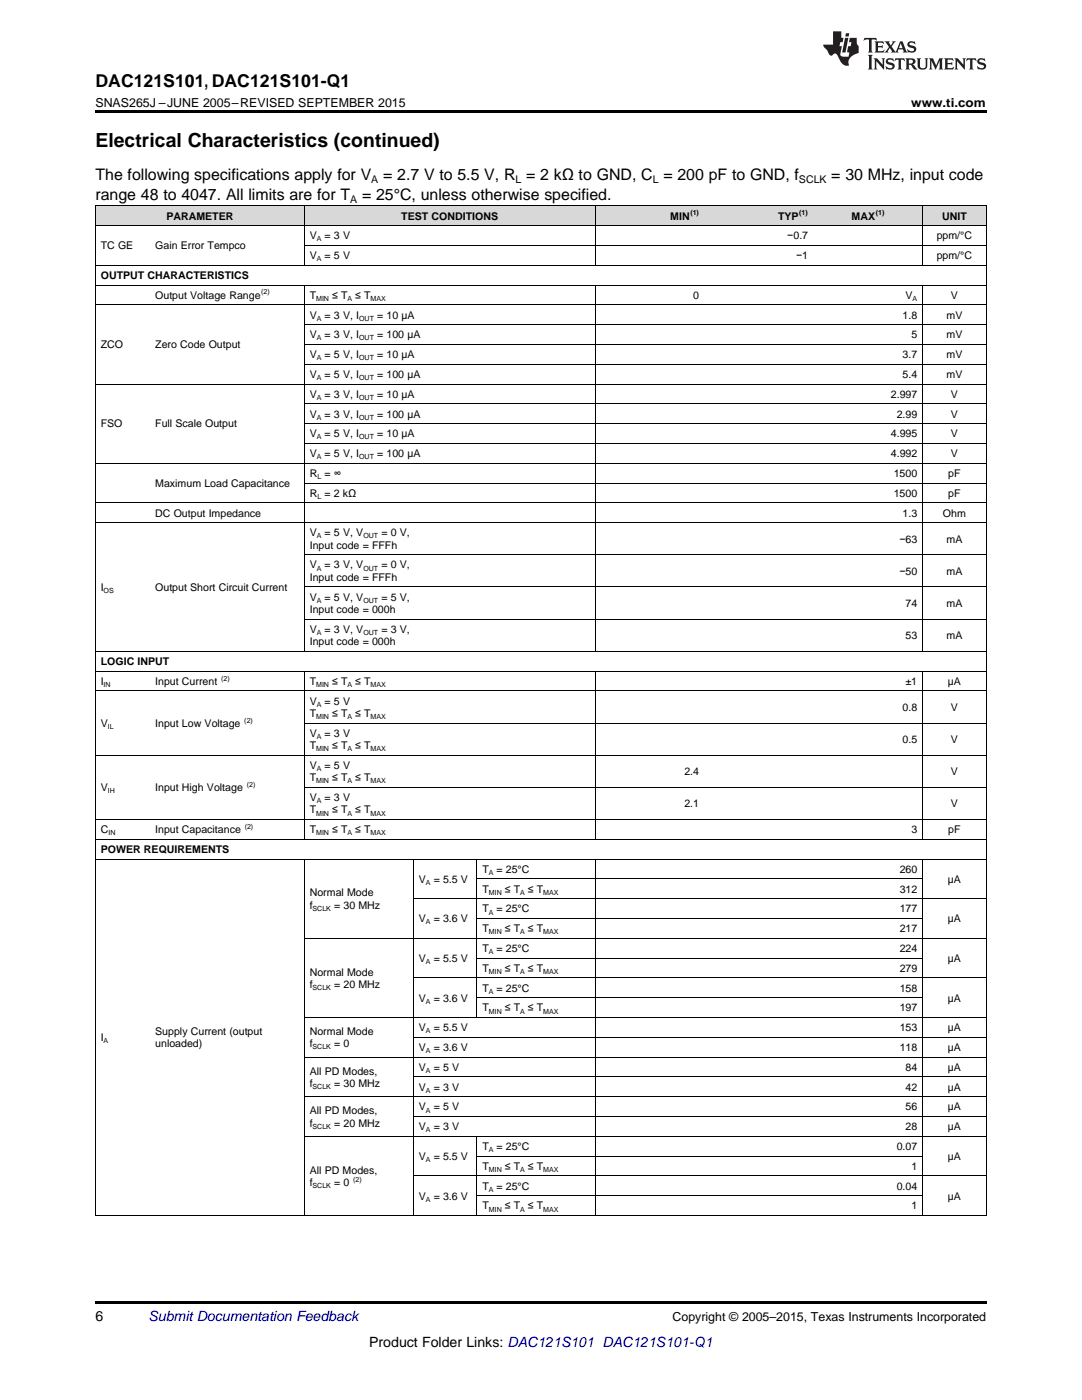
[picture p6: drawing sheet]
<svg xmlns="http://www.w3.org/2000/svg" width="216mm" height="279mm" viewBox="0 0 216 279" stroke-linecap="round" stroke-linejoin="round" font-family="sans-serif">
<g fill="#d8d8d8">
<path d="M19 41.1h10.9v4h-10.9z"/>
<path d="M29.9 41.1h30.8v4h-30.8z"/>
<path d="M60.7 41.1h21.8v4h-21.8z"/>
<path d="M82.5 41.1h12.7v4h-12.7z"/>
<path d="M95.2 41.1h23.6v4h-23.6z"/>
<path d="M118.8 41.1h21.8v4h-21.8z"/>
<path d="M140.6 41.1h21.7v4h-21.7z"/>
<path d="M162.3 41.1h21.8v4h-21.8z"/>
<path d="M184.1 41.1h12.7v4h-12.7z"/>
</g>
<path d="M19 22h177.8v.5h-177.8zM19 259.7h177.8v.5h-177.8z" fill="#000"/>
<g fill="none" stroke="#000" stroke-width=".2">
<path d="M19 56.9h177.8M19 52.9h177.8M19 45h177.8M19 41.1h177.8M19.1 41.1v201.5M60.7 41.1v11.9M60.7 56.9v73.1M60.7 49h136.1M118.8 41.1v11.9M118.8 56.9v73.1M184.1 41.1v11.9M184.1 56.9v73.1"/>
<path d="M196.8 41.1v201.5M19 76.6h177.8M19 60.8h177.8M60.7 72.7h136.1M60.7 68.7h136.1M60.7 64.8h136.1M19 92.4h177.8M60.7 96.4h136.1M60.7 88.5h136.1M60.7 84.5h136.1M60.7 80.6h136.1M19 104.3h177.8"/>
<path d="M19 100.3h177.8M60.7 117.1h136.1M60.7 110.7h136.1M19 137.9h177.8M19 133.9h177.8M19 130h177.8M60.7 134v33.6M60.7 123.6h136.1M118.8 134v33.6M184.1 134v33.6M19 150.7h177.8M60.7 157.1h136.1"/>
<path d="M60.7 144.3h136.1M19 171.5h177.8M19 167.5h177.8M19 163.6h177.8M60.7 171.5v71.1M82.5 171.5v71.1M82.5 179.4h114.3M95.2 171.5v31.6M95.2 175.4h88.9M118.8 171.5v71.1M184.1 171.5v71.1M60.7 187.3h136.1"/>
<path d="M82.5 195.2h114.3M95.2 199.1h88.9M95.2 191.2h88.9M95.2 183.3h88.9M60.7 218.9h136.1M60.7 211h136.1M60.7 203.1h136.1M82.5 214.9h114.3M82.5 207h114.3M60.7 226.8h136.1M82.5 234.7h114.3M82.5 222.8h114.3"/>
<path d="M95.2 226.8v15.8M95.2 238.6h88.9M95.2 230.7h88.9M19 242.6h177.8"/>
</g>
<g fill="#231f20">
<path d="M172.5 7.6l-.1 .5 .4-.2h.6v.1v2.1l-.2 .4h.9l-.2-.4v-2.1l.1-.1h.5l.5 .2-.2-.5zM174.5 8.3l.2 .3v1.5l-.2 .4h1.8l.2-.6a1.04 1.04 0 0 1-1.3 .2v-.7h.6l.3 .2v-.6l-.3 .2h-.6v-.6l.8-.1 .4 .3-.2-.5zM176.5 8.3l.9 1.1-.9 1.1h.8l-.2-.2 .4-.7 .5 .7-.2 .2h1.5l-.2-.2 .2-.4h.9l.1 .4-.2 .2h1l-.3-.3-.7-1.9h-.5l-.9 2-.8-1 .9-1h-.8l.1 .3-.4 .5-.3-.6 .1-.2zM179.7 8.6l.4 1h-.7zM181.3 8.4a.63 .63 0 0 0-.2 .7 .63 .63 0 0 0 .6 .4l.6 .2 .1 .2a.75 .75 0 0 1-.7 .4 .75 .75 0 0 1-.6-.5l.1 .7 .1-.1a1.11 1.11 0 0 0 1.5-.6 1.13 1.13 0 0 0-1.2-.8l-.1-.4a1.04 1.04 0 0 1 1.2 .2l-.2-.5-.2 .1-.4-.2zM173.2 10.9l.2 .4v2.2l-.2 .4h1l-.3-.4v-2.2l.3-.4zM174.3 11.6l.3 .4v1.5l-.3 .4h.8l-.2-.4v-1.3l1.5 1.7v-1.9l.2-.4h-.7l.2 .4v.9l-1.1-1.3zM177 11.8a.62 .62 0 0 0-.2 .7 .62 .62 0 0 0 .6 .4l.6 .1 .1 .3a.76 .76 0 0 1-.7 .3 .76 .76 0 0 1-.7-.4l.2 .7 .1-.1a1.11 1.11 0 0 0 1.5-.6 1.13 1.13 0 0 0-1.2-.8l-.1-.4a1.04 1.04 0 0 1 1.2 .2l-.2-.6-.2 .1-.5-.1zM178.7 11.6l-.2 .6a.61 .61 0 0 1 .8-.3v1.6l-.2 .4h.9l-.2-.4v-1.6a.63 .63 0 0 1 .7 .3l-.1-.6zM180.6 11.6l.3 .4v1.5l-.3 .4h1l-.2-.2-.1-.8 .6 .2a.76 .76 0 0 0 1.2 .7l-1-1a.58 .58 0 0 0 .6-.5 .58 .58 0 0 0-.5-.6zM181.4 11.9h.1a.45 .45 0 0 1 .5 .1 .45 .45 0 0 1 .1 .5l-.8 .2zM182.9 11.6l.2 .2a2.17 2.17 0 0 0 .3 1.9 .99 .99 0 0 0 1.6-.6v-1.1l.2-.4h-.7l.2 .2a1.92 1.92 0 0 1-.2 1.8 .6 .6 0 0 1-.9-.5v-1.1l.2-.4zM185.4 11.6l.2 .4v1.5l-.2 .4h.7l-.2-.4v-1.4l.8 1.8 .8-1.8v1.4l-.2 .4h.9l-.2-.4v-1.5l.2-.4h-.8l-.6 1.5-.6-1.5zM188.4 11.6l.2 .4v1.5l-.2 .4h1.8l.1-.6a1.04 1.04 0 0 1-1.2 .1v-.6h.5l.4 .2v-.6l-.4 .2h-.5v-.7h.8l.3 .3-.1-.6zM190.5 11.6l.2 .4v1.5l-.2 .4h.7l-.2-.4v-1.3l1.5 1.7v-1.9l.2-.4h-.7l.2 .4v.9l-1.1-1.3zM192.9 11.6l-.1 .6a.61 .61 0 0 1 .7-.3l.1 1.6-.3 .4h1l-.3-.4 .1-1.6a.63 .63 0 0 1 .7 .3l-.1-.6zM195.2 11.8a.62 .62 0 0 0-.2 .7 .62 .62 0 0 0 .6 .4l.6 .1 .1 .3a.76 .76 0 0 1-.7 .3 .76 .76 0 0 1-.6-.4l.1 .7 .1-.1a1.11 1.11 0 0 0 1.6-.6 1.13 1.13 0 0 0-1.3-.8l-.1-.4a1.04 1.04 0 0 1 1.2 .2l-.1-.6-.2 .1-.5-.1z"/>
<path d="M166.2 6.3v2.6h-1.9v.4l.8 .9a.91 .91 0 0 0 1 .8 .56 .56 0 0 1 .5-.3 .56 .56 0 0 1 .5 .3l.4 .8a1.53 1.53 0 0 0 1.9 1.2 1.54 1.54 0 0 1 1-2.1l.9-.3v-1.4a1.52 1.52 0 0 1-.4-1.6h-1.3l-.2 .8h.5l-.2 .8h-.5l-.1 1v.2l.4 .1-.2 .8a1.93 1.93 0 0 1-1.6-.3l.3-1.8h-.5l.2-.8h.4l.2-.8h-.4v-1.3zM168.6 7.6l-.6 2.9h.7l.6-2.9zM168.8 6.6l-.1 .7h.6l.2-.7z"/>
</g>
<text font-size="3.9" x="19" y="29.3">Electrical Characteristics (continued)</text>
<text font-size="3.5" x="19" y="17.3">DAC121S101, DAC121S101-Q1</text>
<g font-size="3.2">
<text x="19" y="36">The following specifications apply for V</text>
<text x="76.4" y="36">= 2.7 V to 5.5 V, R = 2 kΩ to GND, C = 200 pF to GND, f</text>
<text x="165.9" y="36">= 30 MHz, input code</text>
<text x="19" y="39.9">range 48 to 4047. All limits are for T</text>
<text x="72.2" y="39.9">= 25°C, unless otherwise specified.</text>
</g>
<g font-size="2.8">
<text x="19" y="263.6">6</text>
<text x="73.7" y="268.9">Product Folder Links: DAC121S101 DAC121S101-Q1</text>
</g>
<text font-size="2.8" fill="#0000c8" x="29.6" y="263.6">Submit Documentation Feedback</text>
<g font-size="2.5">
<text x="19" y="21.4">SNAS265J –JUNE 2005–REVISED SEPTEMBER 2015</text>
<text x="181.8" y="21.4">www.ti.com</text>
<text x="134.2" y="263.6">Copyright © 2005–2015, Texas Instruments Incorporated</text>
</g>
<g font-size="2.1">
<text x="69.9" y="40.5">A</text>
<text x="74.1" y="36.6">A</text>
<text x="102.9" y="36.6">L</text>
<text x="130.2" y="36.6">L</text>
<text x="159.4" y="36.6">SCLK</text>
<text x="33.2" y="43.8">PARAMETER</text>
<text x="61.8" y="47.8">V</text>
<text x="64.8" y="47.8">= 3 V</text>
<text x="80.1" y="43.8">TEST CONDITIONS</text>
<text x="133.7" y="43.8">MIN</text>
<text x="155.3" y="43.8">TYP</text>
<text x="157.1" y="47.8">−0.7</text>
<text x="169.9" y="43.8">MAX</text>
<text x="186.9" y="47.8">ppm/°C</text>
<text x="188" y="43.8">UNIT</text>
<text x="20.1" y="49.7">TC GE</text>
<text x="31" y="49.7">Gain Error Tempco</text>
<text x="61.8" y="51.7">V</text>
<text x="64.8" y="51.7">= 5 V</text>
<text x="158.9" y="51.7">−1</text>
<text x="186.9" y="51.7">ppm/°C</text>
<text x="20.1" y="55.7">OUTPUT CHARACTERISTICS</text>
<text x="31" y="59.6">Output Voltage Range</text>
<text x="61.8" y="59.6">T</text>
<text x="66.3" y="59.6">≤ T</text>
<text x="70.9" y="59.6">≤ T</text>
<text x="138.3" y="59.6">0</text>
<text x="180.7" y="59.6">V</text>
<text x="189.7" y="59.6">V</text>
<text x="61.8" y="63.6">V</text>
<text x="64.8" y="63.6">= 3 V, I</text>
<text x="75.3" y="63.6">= 10 µA</text>
<text x="180.1" y="63.6">1.8</text>
<text x="188.9" y="63.6">mV</text>
<text x="20.1" y="69.5">ZCO</text>
<text x="31" y="69.5">Zero Code Output</text>
<text x="61.8" y="67.5">V</text>
<text x="61.8" y="71.5">V</text>
<text x="64.8" y="67.5">= 3 V, I</text>
<text x="64.8" y="71.5">= 5 V, I</text>
<text x="75.3" y="67.5">= 100 µA</text>
<text x="75.3" y="71.5">= 10 µA</text>
<text x="180.1" y="71.5">3.7</text>
<text x="181.9" y="67.5">5</text>
<text x="188.9" y="67.5">mV</text>
<text x="188.9" y="71.5">mV</text>
<text x="61.8" y="75.4">V</text>
<text x="64.8" y="75.4">= 5 V, I</text>
<text x="75.3" y="75.4">= 100 µA</text>
<text x="180.1" y="75.4">5.4</text>
<text x="188.9" y="75.4">mV</text>
<text x="61.8" y="79.4">V</text>
<text x="61.8" y="83.3">V</text>
<text x="64.8" y="79.4">= 3 V, I</text>
<text x="64.8" y="83.3">= 3 V, I</text>
<text x="75.3" y="79.4">= 10 µA</text>
<text x="75.3" y="83.3">= 100 µA</text>
<text x="177.8" y="79.4">2.997</text>
<text x="178.9" y="83.3">2.99</text>
<text x="189.7" y="79.4">V</text>
<text x="189.7" y="83.3">V</text>
<text x="20.1" y="85.3">FSO</text>
<text x="31" y="85.3">Full Scale Output</text>
<text x="61.8" y="87.3">V</text>
<text x="64.8" y="87.3">= 5 V, I</text>
<text x="75.3" y="87.3">= 10 µA</text>
<text x="177.8" y="87.3">4.995</text>
<text x="189.7" y="87.3">V</text>
<text x="61.8" y="91.2">V</text>
<text x="61.8" y="95.2">R = ∞</text>
<text x="64.8" y="91.2">= 5 V, I</text>
<text x="75.3" y="91.2">= 100 µA</text>
<text x="177.8" y="91.2">4.992</text>
<text x="178.3" y="95.2">1500</text>
<text x="189.2" y="95.2">pF</text>
<text x="189.7" y="91.2">V</text>
<text x="31" y="97.2">Maximum Load Capacitance</text>
<text x="61.8" y="99.1">R = 2 kΩ</text>
<text x="178.3" y="99.1">1500</text>
<text x="189.2" y="99.1">pF</text>
<text x="31" y="103.1">DC Output Impedance</text>
<text x="61.8" y="107">V</text>
<text x="64.8" y="107">= 5 V, V</text>
<text x="76.1" y="107">= 0 V,</text>
<text x="180.1" y="103.1">1.3</text>
<text x="188.1" y="103.1">Ohm</text>
<text x="61.8" y="109.5">Input code = FFFh</text>
<text x="61.8" y="113.5">V</text>
<text x="64.8" y="113.5">= 3 V, V</text>
<text x="76.1" y="113.5">= 0 V,</text>
<text x="179.5" y="108.3">−63</text>
<text x="188.9" y="108.3">mA</text>
<text x="20.1" y="117.9">I</text>
<text x="31" y="117.9">Output Short Circuit Current</text>
<text x="61.8" y="115.9">Input code = FFFh</text>
<text x="61.8" y="119.9">V</text>
<text x="64.8" y="119.9">= 5 V, V</text>
<text x="76.1" y="119.9">= 5 V,</text>
<text x="179.5" y="114.7">−50</text>
<text x="188.9" y="114.7">mA</text>
<text x="61.8" y="122.3">Input code = 000h</text>
<text x="180.7" y="121.1">74</text>
<text x="188.9" y="121.1">mA</text>
<text x="61.8" y="126.3">V</text>
<text x="61.8" y="128.8">Input code = 000h</text>
<text x="64.8" y="126.3">= 3 V, V</text>
<text x="76.1" y="126.3">= 3 V,</text>
<text x="180.7" y="127.5">53</text>
<text x="188.9" y="127.5">mA</text>
<text x="20.1" y="132.7">LOGIC INPUT</text>
<text x="20.1" y="136.7">I</text>
<text x="31" y="136.7">Input Current</text>
<text x="61.8" y="136.7">T</text>
<text x="66.3" y="136.7">≤ T</text>
<text x="70.9" y="136.7">≤ T</text>
<text x="180.7" y="136.7">±1</text>
<text x="189.1" y="136.7">µA</text>
<text x="61.8" y="140.6">V</text>
<text x="61.8" y="143.1">T</text>
<text x="64.8" y="140.6">= 5 V</text>
<text x="66.3" y="143.1">≤ T</text>
<text x="70.9" y="143.1">≤ T</text>
<text x="180.1" y="141.9">0.8</text>
<text x="189.7" y="141.9">V</text>
<text x="20.1" y="145.1">V</text>
<text x="31" y="145.1">Input Low Voltage</text>
<text x="61.8" y="147">V</text>
<text x="61.8" y="149.5">T</text>
<text x="64.8" y="147">= 3 V</text>
<text x="66.3" y="149.5">≤ T</text>
<text x="70.9" y="149.5">≤ T</text>
<text x="180.1" y="148.3">0.5</text>
<text x="189.7" y="148.3">V</text>
<text x="61.8" y="153.5">V</text>
<text x="61.8" y="155.9">T</text>
<text x="64.8" y="153.5">= 5 V</text>
<text x="66.3" y="155.9">≤ T</text>
<text x="70.9" y="155.9">≤ T</text>
<text x="136.6" y="154.7">2.4</text>
<text x="189.7" y="154.7">V</text>
<text x="20.1" y="157.9">V</text>
<text x="31" y="157.9">Input High Voltage</text>
<text x="61.8" y="159.9">V</text>
<text x="64.8" y="159.9">= 3 V</text>
<text x="136.6" y="161.1">2.1</text>
<text x="189.7" y="161.1">V</text>
<text x="20.1" y="166.3">C</text>
<text x="31" y="166.3">Input Capacitance</text>
<text x="61.8" y="162.3">T</text>
<text x="61.8" y="166.3">T</text>
<text x="66.3" y="162.3">≤ T</text>
<text x="66.3" y="166.3">≤ T</text>
<text x="70.9" y="162.3">≤ T</text>
<text x="70.9" y="166.3">≤ T</text>
<text x="181.9" y="166.3">3</text>
<text x="189.2" y="166.3">pF</text>
<text x="20.1" y="170.3">POWER REQUIREMENTS</text>
<text x="61.8" y="178.9">Normal Mode</text>
<text x="83.6" y="176.2">V</text>
<text x="86.5" y="176.2">= 5.5 V</text>
<text x="96.3" y="174.2">T</text>
<text x="96.3" y="178.2">T</text>
<text x="99.1" y="174.2">= 25°C</text>
<text x="100.8" y="178.2">≤ T</text>
<text x="105.3" y="178.2">≤ T</text>
<text x="179.5" y="174.2">260</text>
<text x="179.5" y="178.2">312</text>
<text x="189.1" y="176.2">µA</text>
<text x="61.8" y="181.4">f</text>
<text x="66.7" y="181.4">= 30 MHz</text>
<text x="83.6" y="184.1">V</text>
<text x="86.5" y="184.1">= 3.6 V</text>
<text x="96.3" y="182.1">T</text>
<text x="99.1" y="182.1">= 25°C</text>
<text x="179.5" y="182.1">177</text>
<text x="189.1" y="184.1">µA</text>
<text x="83.6" y="192">V</text>
<text x="86.5" y="192">= 5.5 V</text>
<text x="96.3" y="186.1">T</text>
<text x="96.3" y="190">T</text>
<text x="99.1" y="190">= 25°C</text>
<text x="100.8" y="186.1">≤ T</text>
<text x="105.3" y="186.1">≤ T</text>
<text x="179.5" y="186.1">217</text>
<text x="179.5" y="190">224</text>
<text x="189.1" y="192">µA</text>
<text x="61.8" y="194.7">Normal Mode</text>
<text x="61.8" y="197.2">f</text>
<text x="66.7" y="197.2">= 20 MHz</text>
<text x="96.3" y="194">T</text>
<text x="96.3" y="197.9">T</text>
<text x="99.1" y="197.9">= 25°C</text>
<text x="100.8" y="194">≤ T</text>
<text x="105.3" y="194">≤ T</text>
<text x="179.5" y="194">279</text>
<text x="179.5" y="197.9">158</text>
<text x="83.6" y="199.9">V</text>
<text x="86.5" y="199.9">= 3.6 V</text>
<text x="96.3" y="201.9">T</text>
<text x="100.8" y="201.9">≤ T</text>
<text x="105.3" y="201.9">≤ T</text>
<text x="179.5" y="201.9">197</text>
<text x="189.1" y="199.9">µA</text>
<text x="20.1" y="207.8">I</text>
<text x="31" y="206.6">Supply Current (output</text>
<text x="31" y="209">unloaded)</text>
<text x="61.8" y="206.6">Normal Mode</text>
<text x="61.8" y="209">f</text>
<text x="66.7" y="209">= 0</text>
<text x="83.6" y="205.8">V</text>
<text x="83.6" y="209.8">V</text>
<text x="86.5" y="205.8">= 5.5 V</text>
<text x="86.5" y="209.8">= 3.6 V</text>
<text x="179.5" y="205.8">153</text>
<text x="179.5" y="209.8">118</text>
<text x="189.1" y="205.8">µA</text>
<text x="189.1" y="209.8">µA</text>
<text x="61.8" y="214.5">All PD Modes,</text>
<text x="83.6" y="213.7">V</text>
<text x="86.5" y="213.7">= 5 V</text>
<text x="180.7" y="213.7">84</text>
<text x="189.1" y="213.7">µA</text>
<text x="61.8" y="216.9">f</text>
<text x="66.7" y="216.9">= 30 MHz</text>
<text x="83.6" y="217.7">V</text>
<text x="83.6" y="221.6">V</text>
<text x="86.5" y="217.7">= 3 V</text>
<text x="86.5" y="221.6">= 5 V</text>
<text x="180.7" y="217.7">42</text>
<text x="180.7" y="221.6">56</text>
<text x="189.1" y="217.7">µA</text>
<text x="189.1" y="221.6">µA</text>
<text x="61.8" y="222.4">All PD Modes,</text>
<text x="61.8" y="224.8">f</text>
<text x="66.7" y="224.8">= 20 MHz</text>
<text x="83.6" y="225.6">V</text>
<text x="86.5" y="225.6">= 3 V</text>
<text x="180.7" y="225.6">28</text>
<text x="189.1" y="225.6">µA</text>
<text x="83.6" y="231.5">V</text>
<text x="86.5" y="231.5">= 5.5 V</text>
<text x="96.3" y="229.5">T</text>
<text x="96.3" y="233.5">T</text>
<text x="99.1" y="229.5">= 25°C</text>
<text x="100.8" y="233.5">≤ T</text>
<text x="105.3" y="233.5">≤ T</text>
<text x="178.9" y="229.5">0.07</text>
<text x="181.9" y="233.5">1</text>
<text x="189.1" y="231.5">µA</text>
<text x="61.8" y="234.2">All PD Modes,</text>
<text x="61.8" y="236.7">f</text>
<text x="66.7" y="236.7">= 0</text>
<text x="83.6" y="239.4">V</text>
<text x="86.5" y="239.4">= 3.6 V</text>
<text x="96.3" y="237.4">T</text>
<text x="99.1" y="237.4">= 25°C</text>
<text x="178.9" y="237.4">0.04</text>
<text x="189.1" y="239.4">µA</text>
<text x="96.3" y="241.4">T</text>
<text x="100.8" y="241.4">≤ T</text>
<text x="105.3" y="241.4">≤ T</text>
<text x="181.9" y="241.4">1</text>
</g>
<g font-size="1.4">
<text x="137.8" y="43">(1)</text>
<text x="159.5" y="43">(1)</text>
<text x="174.8" y="43">(1)</text>
<text x="63.2" y="48.2">A</text>
<text x="63.2" y="52.1">A</text>
<text x="52.1" y="58.8">(2)</text>
<text x="63.1" y="60">MIN</text>
<text x="63.2" y="64">A</text>
<text x="69.3" y="60">A</text>
<text x="71.7" y="64">OUT</text>
<text x="73.9" y="60">MAX</text>
<text x="182.1" y="60">A</text>
<text x="63.2" y="67.9">A</text>
<text x="63.2" y="71.9">A</text>
<text x="71.7" y="67.9">OUT</text>
<text x="71.7" y="71.9">OUT</text>
<text x="63.2" y="75.8">A</text>
<text x="71.7" y="75.8">OUT</text>
<text x="63.2" y="79.8">A</text>
<text x="63.2" y="83.7">A</text>
<text x="71.7" y="79.8">OUT</text>
<text x="71.7" y="83.7">OUT</text>
<text x="63.2" y="87.7">A</text>
<text x="71.7" y="87.7">OUT</text>
<text x="63.2" y="91.7">A</text>
<text x="63.3" y="95.6">L</text>
<text x="71.7" y="91.7">OUT</text>
<text x="63.3" y="99.6">L</text>
<text x="63.2" y="107.5">A</text>
<text x="72.5" y="107.5">OUT</text>
<text x="63.2" y="113.9">A</text>
<text x="72.5" y="113.9">OUT</text>
<text x="20.7" y="118.3">OS</text>
<text x="63.2" y="120.3">A</text>
<text x="72.5" y="120.3">OUT</text>
<text x="63.2" y="126.7">A</text>
<text x="72.5" y="126.7">OUT</text>
<text x="20.7" y="137.1">IN</text>
<text x="44.1" y="135.8">(2)</text>
<text x="63.1" y="137.1">MIN</text>
<text x="69.3" y="137.1">A</text>
<text x="73.9" y="137.1">MAX</text>
<text x="63.1" y="143.5">MIN</text>
<text x="63.2" y="141">A</text>
<text x="69.3" y="143.5">A</text>
<text x="73.9" y="143.5">MAX</text>
<text x="21.5" y="145.5">IL</text>
<text x="48.8" y="144.2">(2)</text>
<text x="63.1" y="149.9">MIN</text>
<text x="63.2" y="147.5">A</text>
<text x="69.3" y="149.9">A</text>
<text x="73.9" y="149.9">MAX</text>
<text x="63.2" y="153.9">A</text>
<text x="21.5" y="158.3">IH</text>
<text x="49.2" y="157.1">(2)</text>
<text x="63.1" y="156.4">MIN</text>
<text x="63.2" y="160.3">A</text>
<text x="69.3" y="156.4">A</text>
<text x="73.9" y="156.4">MAX</text>
<text x="21.6" y="166.7">IN</text>
<text x="48.8" y="165.5">(2)</text>
<text x="63.1" y="162.8">MIN</text>
<text x="63.1" y="166.7">MIN</text>
<text x="69.3" y="162.8">A</text>
<text x="69.3" y="166.7">A</text>
<text x="73.9" y="162.8">MAX</text>
<text x="73.9" y="166.7">MAX</text>
<text x="85" y="176.6">A</text>
<text x="97.5" y="174.6">A</text>
<text x="97.5" y="178.6">MIN</text>
<text x="103.8" y="178.6">A</text>
<text x="108.4" y="178.6">MAX</text>
<text x="62.4" y="181.8">SCLK</text>
<text x="85" y="184.5">A</text>
<text x="97.5" y="182.5">A</text>
<text x="97.5" y="186.5">MIN</text>
<text x="97.5" y="190.4">A</text>
<text x="103.8" y="186.5">A</text>
<text x="108.4" y="186.5">MAX</text>
<text x="62.4" y="197.6">SCLK</text>
<text x="85" y="192.4">A</text>
<text x="97.5" y="194.4">MIN</text>
<text x="103.8" y="194.4">A</text>
<text x="108.4" y="194.4">MAX</text>
<text x="85" y="200.3">A</text>
<text x="97.5" y="198.3">A</text>
<text x="97.5" y="202.3">MIN</text>
<text x="103.8" y="202.3">A</text>
<text x="108.4" y="202.3">MAX</text>
<text x="20.7" y="208.2">A</text>
<text x="62.4" y="209.4">SCLK</text>
<text x="85" y="206.2">A</text>
<text x="85" y="210.2">A</text>
<text x="85" y="214.1">A</text>
<text x="62.4" y="217.3">SCLK</text>
<text x="85" y="218.1">A</text>
<text x="62.4" y="225.2">SCLK</text>
<text x="85" y="222">A</text>
<text x="85" y="226">A</text>
<text x="85" y="231.9">A</text>
<text x="97.5" y="229.9">A</text>
<text x="97.5" y="233.9">MIN</text>
<text x="103.8" y="233.9">A</text>
<text x="108.4" y="233.9">MAX</text>
<text x="62.4" y="237.1">SCLK</text>
<text x="70.5" y="235.8">(2)</text>
<text x="85" y="239.8">A</text>
<text x="97.5" y="237.8">A</text>
<text x="97.5" y="241.8">MIN</text>
<text x="103.8" y="241.8">A</text>
<text x="108.4" y="241.8">MAX</text>
</g>
</svg>
